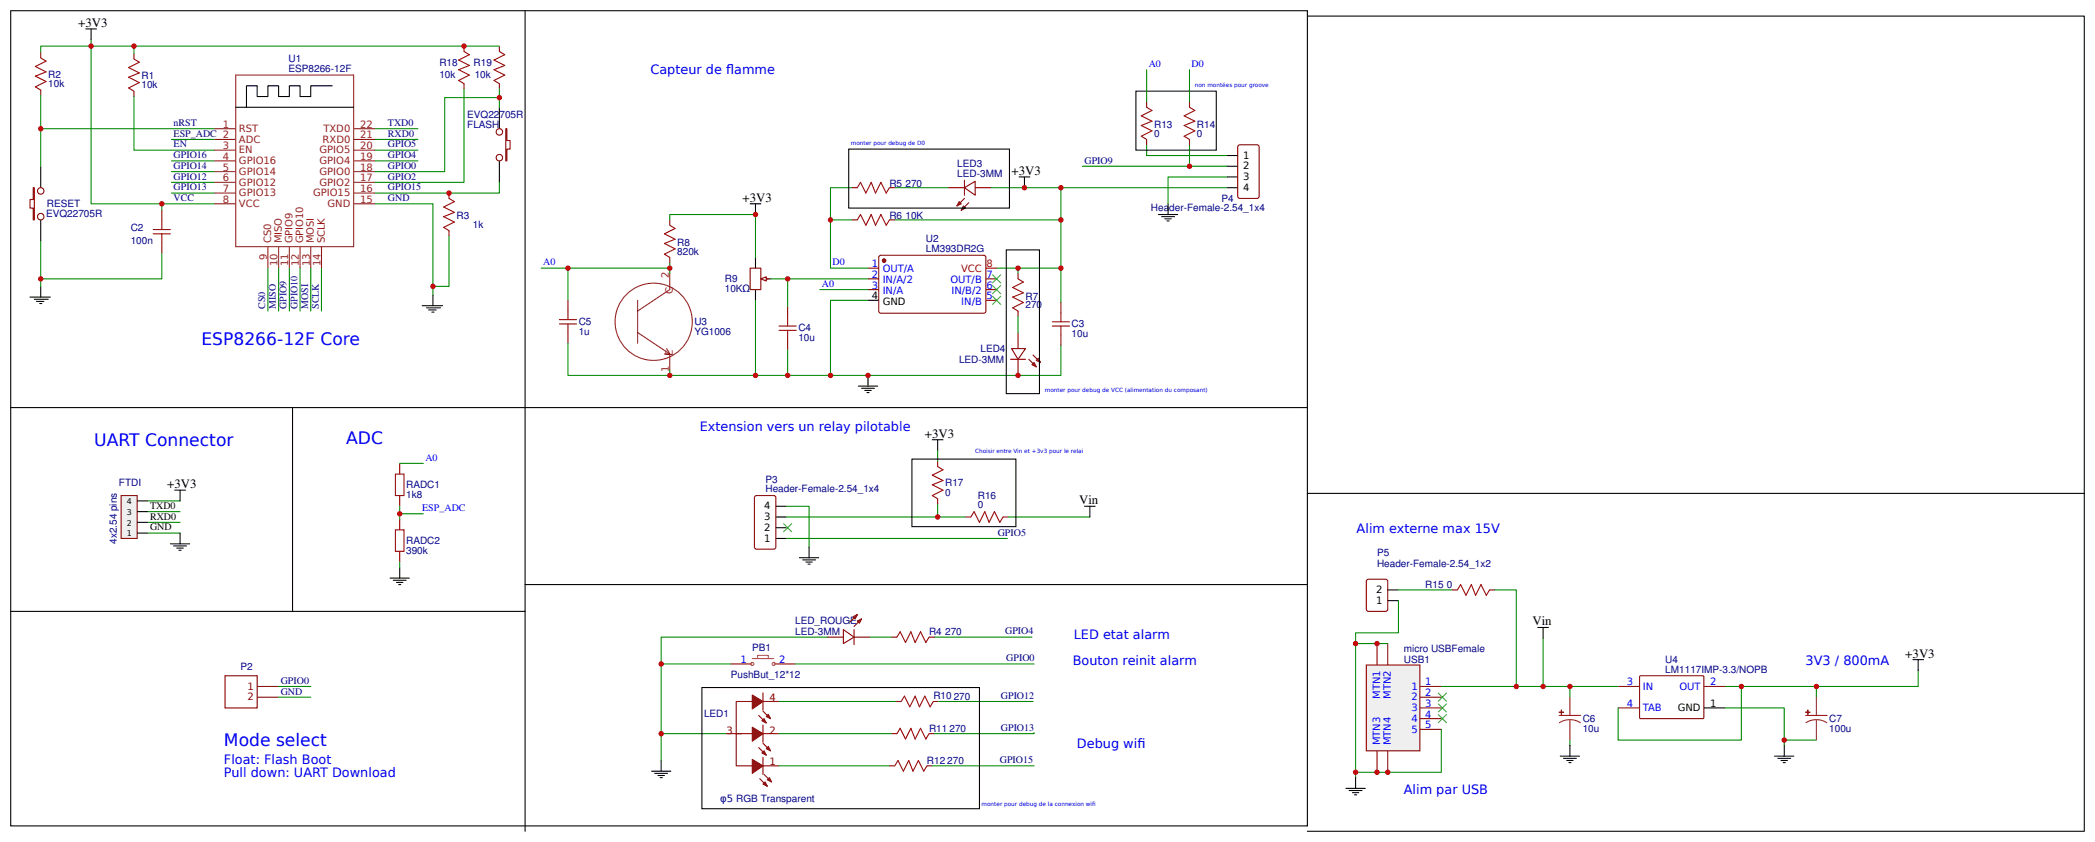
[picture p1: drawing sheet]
<svg xmlns="http://www.w3.org/2000/svg" width="517mm" height="208mm" viewBox="0 0 517 208" stroke-linecap="round" stroke-linejoin="round" font-family="sans-serif">
<g fill="none" stroke="#080" stroke-width=".26">
<path d="M10.1 13v-1.6h23v1.8M22.5 11.4v38.9h30.4M10.1 31.7h42.8M33.1 23.8v13.2h19.8M42.3 34.4h10.6M42.3 39.7h10.6M92.6 31.7h10.6M92.6 34.4h10.6M92.6 39.7h10.6M92.6 37h10.6M123.3 24.1h-13.5v18.2h-17.2M42.3 42.3h10.6"/>
<path d="M42.3 45h10.6M42.3 47.6h10.6M92.6 50.3h14.3v22.5M123.3 45v2.6h-30.7M210.3 54.2h-5.2v11.9h9.2M210.3 46.3h-5.2v7.9M220.9 46.3h13.3M244.7 46.3h17.2v7.9h-41M261.9 54.2v11.9h-15.8M66.1 66.1v10.6M68.8 66.1v10.6M71.4 66.1v10.6"/>
<path d="M74.1 66.1v10.6M76.7 66.1v10.6M79.4 66.1v10.6M214.3 74.1h-9.2v18.5h56.8v-7.4M251.4 66.1v1.4M251.4 78.1v3.9M261.9 66.1v8.5M68.8 169.3h7.9M68.8 172h7.9"/>
</g>
<g fill="none" stroke="#000" stroke-width=".26">
<path d="M2.6 2.6h320.2v201.1h-320.2zM129.6 2.6v202.5M58.2 26.5h29.1M82 21.2h-5.3v2.6h-2.6v-2.6h-2.7v2.6h-2.6v-2.6h-2.7v2.6h-2.6v-2.6h-2.6v5.3M7.4 73.3h5M8.5 73.8h3.4M9 74.3h1.8M9.8 74.9h.5M10.1 70.6v2.7M104.2 75.4h5.1M105.3 75.9h3.4M105.8 76.5h1.9"/>
<path d="M106.6 77h.6M106.9 72.8v2.6M186.5 63.5v2.6M186.5 71.4v2.7M187.9 68.8h2.6M214.3 74.1h2.7M2.6 100.5h127M2.6 150.8h127"/>
</g>
<g fill="none" stroke="#8d2323" stroke-width=".26">
<path d="M58.2 18.5h29.1v42.4h-29.1zM52.9 39.7h5.3M52.9 31.7h5.3M52.9 34.4h5.3M52.9 37h5.3M87.3 39.7h5.3M87.3 31.7h5.3M87.3 34.4h5.3M87.3 37h5.3M52.9 42.3h5.3M52.9 50.3h5.3M52.9 45h5.3"/>
<path d="M52.9 47.6h5.3M87.3 42.3h5.3M87.3 50.3h5.3M87.3 45h5.3M87.3 47.6h5.3M66.1 60.9v5.2M68.8 60.9v5.2M71.4 60.9v5.2M74.1 60.9v5.2M76.7 60.9v5.2M79.4 60.9v5.2"/>
</g>
<path d="M55.6 166.7h7.9v7.9h-7.9zM63.5 169.3h5.3M63.5 172h5.3" fill="none" stroke="#800000" stroke-width=".26"/>
<circle cx="218.3" cy="64.3" r=".4" fill="#800" stroke="#800" stroke-width=".26"/>
<g fill="none" stroke="#800" stroke-width=".26">
<path d="M234.2 46.3h3.9M236.8 49.7l.5 .6-1 .5zM237.9 50.8l.5 .5-1.1 .6zM238.1 46.3l2.7-1.6v3.5zM238.1 48.9l-1.8 1.9M238.1 44.4v3.8M239.2 50l-1.9 1.9M240.8 46.3h3.9M185.2 66.1h2.7v5.3h-2.7zM188.4 68.8h1.3M214.3 66.1h2.7M214.3 68.8h2.7"/>
<path d="M214.3 71.4h2.7M217 63.2l.5-.2h25.7l.2 .5-.1 13.5-.4 .3-25.7-.1-.2-.5zM243.4 68.8h2.7M243.4 71.4h2.7M243.4 74.1h2.7M249.5 88.6h3.7M249.8 86h3.4l-1.8 2.6zM251.4 82v4M251.4 88.6v4M254 88.6l1.9 1.9M254.8 90l.5-.6 .6 1.1zM255.1 87.6l1.8 1.8"/>
<path d="M255.9 88.9l.5-.5 .5 1z"/>
</g>
<path d="M243.4 66.1h2.7" fill="none" stroke="#f00" stroke-width=".26"/>
<path d="M187.9 68.8l1.3-.5v1z" fill="#efefef" stroke="#800" stroke-width=".26"/>
<g fill="none" stroke="#080" stroke-width=".26">
<path d="M283.1 17.2v7.9M293.7 17.2v7.9M283.1 35.7v2.7h19.8M293.7 35.7v5.3h9.2M165.4 54.2v-1.3h21.1v10.6M261.9 46.3h41M267.2 41h26.5M302.9 43.7h-14.5v6.6M133.6 66.1h6.6M165.4 66.1h-25.2v8M165.4 64.8v2.7M186.5 74.1v18.5h8"/>
<path d="M190.5 68.8h4v6.9M194.5 68.8h19.8M202.4 71.4h11.9M140.2 84.7v7.9h25.2M165.4 91.3v1.3h21.1M194.5 86.3v6.3h10.6M194.2 124.9h5.6v10M194.2 132.8h54.5M194.2 127.5h44.2M204.3 157.2h-41.1v6.6M214.8 157.2h5.3M230.7 157.2h24.1"/>
<path d="M180.4 163.8h-17.2v23.8M192.4 173h28.8M196.3 163.8h59M231.8 173h23.3M163.2 181h15.9M192.4 181h27.7M192.4 188.9h27.2M230.2 188.9h25.1M255.3 180.7v.3h-24.6"/>
</g>
<g fill="none" stroke="#000" stroke-width=".26">
<path d="M280.5 22.5h19.8v14.5h-19.8zM302.9 38.4h2.7M185.2 50.3h2.7M186.5 50.3v2.6M251.6 43.7h2.7M252.9 43.7v2.6M286 52.9h4.8M286.8 53.4h3.2M287.6 54h1.6M288.1 54.5h.6M288.4 50.3v2.6M302.9 41h2.7"/>
<path d="M302.9 43.7h2.7M302.9 46.3h2.7M211.9 95.2h4.8M212.7 95.8h3.2M213.5 96.3h1.6M214 96.8h.6M214.3 92.6v2.6M230.2 108.5h2.6M231.5 108.5v2.6M191.6 132.8h2.6M191.6 130.2h2.6M191.6 127.5h2.6"/>
<path d="M191.6 124.9h2.6M197.4 137.6h4.7M198.2 138.1h3.1M199 138.6h1.6M199.5 139.2h.5M199.8 134.9v2.7M160.9 190.2h4.7M161.7 190.8h3.1M162.5 191.3h1.5M163 191.8h.5M163.2 187.6v2.6"/>
</g>
<g fill="none" stroke="#8d2323" stroke-width=".26">
<path d="M157.4 74.1v10.6M165.4 67.5v3.9l-8 5.3M157.4 82l8 5.3M164 87.3h1.4M164.6 86l.8 1.3M165.4 87.3v4"/>
<circle cx="161.4" cy="79.4" r="9.5"/>
</g>
<g fill="#000" stroke="#3c3" stroke-width=".26">
<path d="M245 67.7l2.1 2.1zM247.1 67.7l-2.1 2.1z"/>
<path d="M245 70.4l2.1 2.1zM245 72.5l2.1-2.1z"/>
<path d="M245 73l2.1 2.1zM247.1 73l-2.1 2.1z"/>
</g>
<g fill="none" stroke="#a00000" stroke-width=".26">
<path d="M283.1 26.5l1.3 .8-2.6 1.3 2.6 1.3-2.6 1.1 2.6 1.3-2.6 1.3 1.3 .8M293.7 26.5l1.3 .8-2.6 1.3 2.6 1.3-2.6 1.1 2.6 1.3-2.6 1.3 1.3 .8M165.4 55.6l1.3 .8-2.7 1.3 2.7 1.3-2.7 1.1 2.7 1.3-2.7 1.3 1.4 .8M211.7 46.3l.8-1.3 1.3 2.6 1.3-2.6 1.1 2.6 1.3-2.6 1.3 2.6 .8-1.3M211.7 54.2l.8-1.3 1.3 2.7 1.3-2.7 1.1 2.7 1.3-2.7 1.3 2.7 .8-1.4M138.1 79.9h4.2M138.1 78.8h4.2M140.2 76.7v2.1M140.2 79.9v2.1M194.5 78.3v2.1M251.4 68.8l1.3 .8-2.7 1.3 2.7 1.3-2.7 1.1 2.7 1.3-2.7 1.3 1.4 .8M259.8 79.4h4.3"/>
<path d="M261.9 77.3v2.1M192.4 81.5h4.2M192.4 80.4h4.2M194.5 81.5v2.1M259.8 80.4h4.3M261.9 80.4v2.1M221.5 157.2l.7-1.4 1.4 2.7 1.3-2.7 1.1 2.7 1.3-2.7 1.3 2.7 .8-1.3M222.5 173l.8-1.3 1.3 2.7 1.4-2.7 1 2.7 1.3-2.7 1.4 2.7 .8-1.4M220.9 188.9l.8-1.3 1.3 2.6 1.4-2.6 1 2.6 1.3-2.6 1.4 2.6 .8-1.3M221.5 181l.7-1.3 1.4 2.6 1.3-2.6 1.1 2.6 1.3-2.6 1.3 2.6 .8-1.3"/>
</g>
<g fill="none" stroke="#800" stroke-width=".26">
<path d="M283.1 25.1v1.4M283.1 34.4v1.3M293.7 25.1v1.4M293.7 34.4v1.3M305.7 36l.4-.3h4.3l.4 .3 .1 12.4-.3 .5h-4.5l-.4-.2zM165.4 54.2v1.4M210.3 46.3h1.4M210.3 54.2h1.4M219.6 46.3h1.3M219.6 54.2h1.3M140.2 74.1v2.6M165.4 63.5v1.3"/>
<path d="M194.5 75.7v2.6M251.4 67.5v1.3M251.4 76.7v1.4M261.9 74.6v2.7M140.2 82v2.7M194.5 83.6v2.7M261.9 82.5v2.7M186.3 122.5l.5-.3h4.2l.5 .3 .1 12.4-.3 .5-4.5 .1-.5-.3zM204.3 157.2h3.9M208.2 155.3l2.7 1.9-2.7 1.5zM210.6 152.1l1.1-.5-.6 1.1zM210.9 157.2h3.9"/>
<path d="M210.9 155.3v3.7M211.7 153.2l1-.5-.5 1zM211.7 151.6l-1.9 1.9M212.7 152.7l-1.8 1.8M220.1 157.2h1.4M229.4 157.2h1.3M180.4 163.8h5.3M185.7 173h-3.9v15.9h3.9M187.3 176.5l1.9 1.8M188.4 170.9v4.3M188.4 178.9v4.2M188.4 175.4l1.8 1.9"/>
<path d="M188.4 173h4M191 163.8h5.3M221.2 173h1.3M230.5 173h1.3M179.1 181h6.6M187.3 184.4l1.9 1.9M187.6 192.1l1.8 1.8M188.4 181h4M188.4 186.8v4.2M188.4 183.4l1.8 1.8M188.4 188.9h4M188.6 191l1.9 1.9"/>
<path d="M219.6 188.9h1.3M220.1 181h1.4M228.9 188.9h1.3M229.4 181h1.3"/>
</g>
<g fill="none" stroke="#f63" stroke-width=".26">
<path d="M185.7 162.5h5.3M187.1 162.5v-.8h2.6v.8"/>
<circle cx="185.7" cy="163.8" r=".4"/>
<circle cx="191" cy="163.8" r=".4"/>
</g>
<g fill="#800" stroke="#800" stroke-width=".26">
<path d="M190 191.8l.5 1.1-1.1-.5z"/>
<path d="M188.4 193.4l.5-.5 .5 1z"/>
<path d="M185.7 187.3l2.7 1.6-2.7 1.9z"/>
<path d="M189.2 184.7l.5-.6 .5 1.1z"/>
<path d="M188.1 185.7l.5-.5 .6 1.1z"/>
<path d="M185.7 179.4l2.7 1.6-2.7 1.8z"/>
<path d="M189.2 176.7l.5-.5 .5 1.1z"/>
<path d="M188.1 177.8l.5-.5 .6 1z"/>
<path d="M185.7 171.4l2.7 1.6-2.7 1.9z"/>
</g>
<path d="M337.3 164h13.3v21.2h-13.3z" fill="#efefef" stroke="#800" stroke-width=".26"/>
<g fill="none" stroke="#800" stroke-width=".26">
<path d="M10.1 13v1.3M33.1 13.2v1.4M114.6 11.4v1.3M123.3 11.4v1.3M10.1 22.2v1.3M33.1 22.5v1.3M114.6 20.6v1.4M123.3 20.6v1.4M124.9 31.7h.2v3h.8v2.1h-.8v2.9h-.2zM8.2 46.3h.3v7.9h-.3v-2.9h-.8v-2.1h.8zM40 51.9v2.6M40 59.8v2.6"/>
<path d="M110.9 47.6v1.3M110.9 56.9v1.3M98.7 114.3v2.6M231.5 113.8v1.3M98.7 122.2v2.7M98.7 128.1v2.6M98.7 136v2.6M231.5 123v1.4M238.4 127.5h1.3M247.6 127.5h1.4M337.4 143.1l.5-.2h4.2l.5 .2v7.2l-.2 .4-4.5 .1-.5-.2zM340 158.7v5.3"/>
<path d="M342.6 158.7v5.3M358.5 145.5h1.3M367.8 145.5h1.3M350.6 169.3h5.3M350.6 172h5.3M350.6 174.6h5.3M350.6 177.3h5.3M350.6 179.9h5.3M399.5 169.3h5.3M399.5 174.6h5.3M404.8 166.8l.3-.1h15.5l.1 .3v10.1l-.3 .2-15.5-.1-.1-.2zM420.7 169.3h5.3"/>
<path d="M340 185.2v5.3M342.6 185.2v5.3"/>
<circle cx="123.3" cy="38.9" r=".8"/>
<circle cx="123.3" cy="32.5" r=".8"/>
<circle cx="10.1" cy="47.1" r=".8"/>
<circle cx="10.1" cy="53.5" r=".8"/>
</g>
<g fill="none" stroke="#000" stroke-width=".26">
<path d="M21.2 7.1h2.6M22.5 7.1v2.7M322.8 4h191.8v201.1h-191.8M123.3 26.5v5.2M123.3 39.7v5.3M209.5 36.8h39.7v14.5h-39.7zM10.1 41v5.3M10.1 54.2v5.3M248.4 61.6h8.2v35.5h-8.2zM129.6 100.5h193.2M225.2 113.2h25.6v16.7h-25.6zM98.7 140v2.6"/>
<path d="M267.8 124.9h2.6M269.1 124.9v2.6M322.8 121.7h191.8M96.3 142.6h4.8M97.1 143.1h3.2M97.9 143.7h1.6M98.4 144.2h.6M129.6 144.2h193.2M342.6 148.2h2.7M342.6 145.5h2.7M379.7 154.8h2.6M381 154.8v2.6"/>
<path d="M173.3 169.6h68.5v29.9h-68.5zM420.7 174.6h5.3M472.3 162.7h2.6M473.6 162.7v2.7M332.3 194.5h4.8M333.1 195h3.2M333.9 195.5h1.6M334.4 196.1h.6M334.7 191.8v2.7M385.2 186.5h4.8M386 187.1h3.2M386.8 187.6h1.6"/>
<path d="M387.3 188.1h.6M387.6 183.9v2.6M438.1 186.5h4.8M438.9 187.1h3.2M439.7 187.6h1.6M440.3 188.1h.5M440.5 183.9v2.6"/>
</g>
<g fill="none" stroke="#080" stroke-width=".26">
<path d="M22.5 9.8v1.6M33.1 11.4h90.2M10.1 23.5v17.5M114.6 22v23h-22M123.3 22v4.5M10.1 59.5v11.1M40 50.3v1.6M110.9 58.2v12.4h-4M40 62.4v6.4h-29.9M98.7 114.3h5.8M231.5 111.1v2.7M36.5 126.2h7.9"/>
<path d="M36.5 128.9h7.9M36.5 131.5h7.9M98.7 124.9v3.2M98.7 138.6v1.4M98.7 126.7h5.8M231.5 124.4v3.1M249 127.5h20.1M342.6 158.7h-7.9v31.8h21.2v-10.6M345.3 148.2v7.9h-10.6v2.6M345.3 145.5h13.2M369.1 145.5h5.3v23.8M381 157.4v11.9h-25.1"/>
<path d="M381 169.3h18.5M387.6 169.3v2.7M426 169.3h3.9v13.3h-30.4v-8M426 174.6h14.5v9.3M448.5 169.3v2.7M473.6 165.4v3.9h-43.7M334.7 190.5v1.3M387.6 182.6v1.3M440.5 182.6h8"/>
</g>
<g fill="none" stroke="#a00000" stroke-width=".26">
<path d="M10.1 14.3l1.3 .8-2.7 1.3 2.7 1.3-2.7 1.1 2.7 1.3-2.7 1.3 1.4 .8M33.1 14.6l1.3 .7-2.7 1.4 2.7 1.3-2.7 1 2.7 1.4-2.7 1.3 1.4 .8M114.6 12.7l1.3 .8-2.7 1.3 2.7 1.3-2.7 1.1 2.7 1.3-2.7 1.3 1.4 .8M123.3 12.7l1.3 .8-2.6 1.3 2.6 1.3-2.6 1.1 2.6 1.3-2.6 1.3 1.3 .8M37.8 56.6h4.3M37.8 57.7h4.3M40 54.5v2.1M40 57.7v2.1M110.9 48.9l1.3 .8-2.7 1.4 2.7 1.3-2.7 1 2.7 1.4-2.7 1.3 1.4 .8M97.6 116.9h2.1v5.3h-2.1zM231.5 115.1l1.3 .8-2.6 1.3 2.6 1.3-2.6 1.1 2.6 1.3-2.6 1.3 1.3 .8M97.6 130.7h2.1v5.3h-2.1z"/>
<path d="M239.7 127.5l.8-1.3 1.3 2.7 1.4-2.7 1 2.7 1.3-2.7 1.4 2.7 .7-1.4M359.8 145.5l.8-1.3 1.3 2.6 1.4-2.6 1 2.6 1.4-2.6 1.3 2.6 .8-1.3"/>
</g>
<g fill="#000" stroke="#3c3" stroke-width=".26">
<path d="M193.4 129.1l2.1 2.1zM195.5 129.1l-2.1 2.1z"/>
<path d="M355.1 170.9l2.1 2.1zM357.2 170.9l-2.1 2.1z"/>
<path d="M355.1 173.6l2.1 2.1zM357.2 173.6l-2.1 2.1z"/>
<path d="M355.1 176.2l2.1 2.1zM357.2 176.2l-2.1 2.1z"/>
</g>
<path d="M385 176.5h5.3M387.6 177.5l1.4 .2 1.3 .6M387.6 177.5l-1.4 .2-1.2 .6M387.6 172v4.5M387.6 177.5v5.1M445.8 176.5h5.3M448.5 177.5l1.4 .2 1.2 .6M448.5 177.5l-1.4 .2-1.3 .6M448.5 172v4.5M448.5 177.5v5.1" fill="none" stroke="#8d2323" stroke-width=".26"/>
<g fill="#8d2323" stroke="#8d2323" stroke-width=".26">
<path d="M445.8 175.7h1.1z"/>
<path d="M446.4 175.2v1z"/>
<path d="M385 175.7h1z"/>
<path d="M385.5 175.2v1z"/>
</g>
<path d="M29.9 122.2h4v10.6h-4z" fill="#efefef" stroke="#800" stroke-width=".26"/>
<path d="M72.2 100.5v50.3M33.9 131.5h2.6M33.9 128.9h2.6M33.9 126.2h2.6M33.9 123.6h2.6M42.1 134.1h4.7M42.9 134.7h3.1M43.1 120.9h2.7M43.7 135.2h1.5M44.2 135.7h.5M44.4 120.9v2.7M44.4 131.5v2.6" fill="none" stroke="#000" stroke-width=".26"/>
<path d="M36.5 123.6h7.9" fill="none" stroke="#080" stroke-width=".26"/>
<g fill="#c00">
<circle cx="98.7" cy="126.7" r=".66"/>
<circle cx="33.1" cy="11.4" r=".66"/>
<circle cx="114.6" cy="11.4" r=".66"/>
<circle cx="123.3" cy="24.1" r=".66"/>
<circle cx="106.9" cy="70.6" r=".66"/>
<circle cx="22.5" cy="11.4" r=".66"/>
<circle cx="10.1" cy="31.8" r=".66"/>
<circle cx="40" cy="50.3" r=".66"/>
<circle cx="334.7" cy="158.8" r=".66"/>
<circle cx="448.5" cy="169.3" r=".66"/>
<circle cx="342.6" cy="190.5" r=".66"/>
<circle cx="334.7" cy="190.5" r=".66"/>
<circle cx="261.9" cy="54.2" r=".66"/>
<circle cx="140.2" cy="66.1" r=".66"/>
<circle cx="165.4" cy="92.6" r=".66"/>
<circle cx="165.4" cy="66.1" r=".66"/>
<circle cx="251.4" cy="92.6" r=".66"/>
<circle cx="186.5" cy="52.9" r=".66"/>
<circle cx="194.5" cy="92.6" r=".66"/>
<circle cx="194.5" cy="68.8" r=".66"/>
<circle cx="205.1" cy="54.2" r=".66"/>
<circle cx="251.4" cy="66.1" r=".66"/>
<circle cx="261.9" cy="66.1" r=".66"/>
<circle cx="205.1" cy="92.6" r=".66"/>
<circle cx="186.5" cy="92.6" r=".66"/>
<circle cx="214.3" cy="92.6" r=".66"/>
<circle cx="163.2" cy="163.8" r=".66"/>
<circle cx="163.2" cy="181" r=".66"/>
<circle cx="293.7" cy="41" r=".66"/>
<circle cx="261.9" cy="46.3" r=".66"/>
<circle cx="252.9" cy="46.3" r=".66"/>
<circle cx="340" cy="190.5" r=".66"/>
<circle cx="340" cy="158.8" r=".66"/>
<circle cx="381" cy="169.3" r=".66"/>
<circle cx="429.9" cy="169.3" r=".66"/>
<circle cx="387.6" cy="169.3" r=".66"/>
<circle cx="440.5" cy="182.6" r=".66"/>
<circle cx="374.4" cy="169.3" r=".66"/>
<circle cx="231.5" cy="127.5" r=".66"/>
<circle cx="10.1" cy="68.8" r=".66"/>
<circle cx="110.9" cy="47.6" r=".66"/>
</g>
<g font-size="4.2" fill="#00f">
<text x="49.7" y="85">ESP8266-12F Core</text>
<text x="23.3" y="109.9">UART Connector</text>
<text x="85.5" y="109.5">ADC</text>
<text x="55.3" y="184">Mode select</text>
</g>
<g font-size="3.2">
<text x="19.3" y="6.6">+3V3</text>
<text x="249.8" y="43.1">+3V3</text>
<text x="183.4" y="49.7">+3V3</text>
<text x="228.3" y="108">+3V3</text>
<text x="41.3" y="120.4">+3V3</text>
<text x="266.4" y="124.4">Vin</text>
<text x="378.4" y="154.3">Vin</text>
<text x="470.4" y="162.2">+3V3</text>
</g>
<g font-size="3.2" fill="#00f">
<text x="160.6" y="18.3">Capteur de famme</text>
<text x="179.3" y="18.3">l</text>
<text x="172.8" y="106.4">Extension vers un relay pilotable</text>
<text x="335" y="131.5">Alim externe max 15V</text>
<text x="265.1" y="157.7">LED etat alarm</text>
<text x="264.8" y="164">Bouton reinit alarm</text>
<text x="445.8" y="164">3V3 / 800mA</text>
<text x="265.9" y="184.4">Debug wif</text>
<text x="280.8" y="184.4">i</text>
<text x="55.3" y="188.4">Float: Flash Boot</text>
<text x="55.3" y="191.6">Pull down: UART Download</text>
<text x="346.6" y="195.8">Alim par USB</text>
</g>
<g font-size="2.5" fill="#000080">
<text x="71.2" y="17.7">ESP8266-12F</text>
<text x="71.2" y="15.3">U1</text>
<text x="108.5" y="16.3">R18</text>
<text x="116.9" y="16.3">R19</text>
<text x="11.9" y="21.5">10k</text>
<text x="11.9" y="19.1">R2</text>
<text x="34.9" y="21.8">10k</text>
<text x="34.9" y="19.4">R1</text>
<text x="108.5" y="19.2">10k</text>
<text x="117.2" y="19.2">10k</text>
<text x="115.4" y="29.1">EVQ22705R</text>
<text x="42.9" y="31.1">nRST</text>
<text x="95.8" y="31.1">TXD0</text>
<text x="95.8" y="33.7">RXD0</text>
<text x="115.4" y="31.5">FLASH</text>
<text x="285" y="33.7">0</text>
<text x="285" y="31.5">R13</text>
<text x="295.5" y="33.7">0</text>
<text x="295.5" y="31.5">R14</text>
<text x="42.9" y="36.4">EN</text>
<text x="42.9" y="39">GPIO16</text>
<text x="42.9" y="41.7">GPIO14</text>
<text x="95.8" y="36.4">GPIO5</text>
<text x="95.8" y="39">GPIO4</text>
<text x="95.8" y="41.7">GPIO0</text>
<text x="236.4" y="41.3">LED3</text>
<text x="267.8" y="40.3">GPIO9</text>
<text x="42.9" y="44.3">GPIO12</text>
<text x="42.9" y="47">GPIO13</text>
<text x="95.8" y="44.3">GPIO2</text>
<text x="95.8" y="47">GPIO15</text>
<text x="219.6" y="46.2">R5</text>
<text x="223.6" y="46.2">270</text>
<text x="236.4" y="43.7">LED-3MM</text>
<text x="11.4" y="53.5">EVQ22705R</text>
<text x="11.6" y="51.1">RESET</text>
<text x="42.9" y="49.6">VCC</text>
<text x="95.8" y="49.6">GND</text>
<text x="284.2" y="52">Header-Female-2.54_1x4</text>
<text x="301.6" y="49.7">P4</text>
<text x="32.3" y="57">C2</text>
<text x="112.7" y="54">R3</text>
<text x="116.8" y="56.2">1k</text>
<text x="219.6" y="54.1">R6</text>
<text x="223.6" y="54.1">10K</text>
<text x="228.6" y="59.8">U2</text>
<text x="32.3" y="60.2">100n</text>
<text x="167.2" y="62.8">820k</text>
<text x="167.2" y="60.7">R8</text>
<text x="228.6" y="62.2">LM393DR2G</text>
<text x="179" y="72">10KΩ</text>
<text x="179" y="69.6">R9</text>
<text x="65.5" y="76.2" transform="rotate(-90 65.5 76.2)">CS0</text>
<text x="68.1" y="76.2" transform="rotate(-90 68.1 76.2)">MISO</text>
<text x="70.8" y="76.2" transform="rotate(-90 70.8 76.2)">GPIO9</text>
<text x="73.4" y="76.2" transform="rotate(-90 73.4 76.2)">GPIO10</text>
<text x="76.1" y="76.2" transform="rotate(-90 76.1 76.2)">MOSI</text>
<text x="78.7" y="76.2" transform="rotate(-90 78.7 76.2)">SCLK</text>
<text x="253.2" y="76">270</text>
<text x="253.2" y="73.9">R7</text>
<text x="142.9" y="82.5">1u</text>
<text x="142.9" y="80.2">C5</text>
<text x="171.4" y="82.5">YG1006</text>
<text x="171.4" y="80.2">U3</text>
<text x="197.1" y="81.8">C4</text>
<text x="264.6" y="83.1">10u</text>
<text x="264.6" y="80.7">C3</text>
<text x="197.1" y="84.1">10u</text>
<text x="236.8" y="89.6">LED-3MM</text>
<text x="242.1" y="86.9">LED4</text>
<text x="29.4" y="120">FTDI</text>
<text x="189" y="119.1">P3</text>
<text x="233.4" y="119.9">R17</text>
<text x="100.3" y="122.8">1k8</text>
<text x="100.3" y="120.5">RADC1</text>
<text x="189" y="121.4">Header-Female-2.54_1x4</text>
<text x="233.4" y="122.3">0</text>
<text x="241.4" y="123">R16</text>
<text x="241.4" y="125.4">0</text>
<text x="28.8" y="134.2" transform="rotate(-90 28.8 134.2)">4x2.54 pins</text>
<text x="100.3" y="136.6">390k</text>
<text x="100.3" y="134.2">RADC2</text>
<text x="246.3" y="132.2">GPIO5</text>
<text x="340" y="137.2">P5</text>
<text x="340" y="139.8">Header-Female-2.54_1x2</text>
<text x="351.9" y="145.1">R15</text>
<text x="357.2" y="145.1">0</text>
<text x="196.3" y="154">LED_ROUGE</text>
<text x="185.7" y="160.6">PB1</text>
<text x="196.3" y="156.6">LED-3MM</text>
<text x="229.4" y="156.6">R4</text>
<text x="233.4" y="156.6">270</text>
<text x="248.2" y="156.5">GPIO4</text>
<text x="346.6" y="160.9">micro USBFemale</text>
<text x="59.4" y="165.3">P2</text>
<text x="180.4" y="167.2">PushBut_12*12</text>
<text x="248.4" y="163.1">GPIO0</text>
<text x="346.6" y="163.5">USB1</text>
<text x="411.2" y="165.9">LM1117IMP-3.3/NOPB</text>
<text x="411.2" y="163.5">U4</text>
<text x="69.3" y="171.3">GND</text>
<text x="69.3" y="168.7">GPIO0</text>
<text x="230.5" y="172.5">R10</text>
<text x="235.5" y="172.6">270</text>
<text x="247.1" y="172.4">GPIO12</text>
<text x="173.8" y="176.7">LED1</text>
<text x="390.8" y="178.2">C6</text>
<text x="451.6" y="178.1">C7</text>
<text x="229.4" y="180.4">R11</text>
<text x="234.4" y="180.6">270</text>
<text x="247.1" y="180.3">GPIO13</text>
<text x="390.8" y="180.5">10u</text>
<text x="451.6" y="180.5">100u</text>
<text x="228.9" y="188.4">R12</text>
<text x="233.9" y="188.5">270</text>
<text x="246.9" y="188.3">GPIO15</text>
<text x="177.8" y="197.9">φ5 RGB Transparent</text>
</g>
<g font-size="2.5" fill="#00f">
<text x="283.6" y="16.5">A0</text>
<text x="294.2" y="16.5">D0</text>
<text x="134.1" y="65.5">A0</text>
<text x="205.6" y="65.5">D0</text>
<text x="215.3" y="65.9">1</text>
<text x="202.9" y="70.8">A0</text>
<text x="215.3" y="68.5">2</text>
<text x="215.3" y="71.2">3</text>
<text x="217.9" y="67.2">OUT/A</text>
<text x="217.9" y="69.8">IN/A/2</text>
<text x="234.6" y="69.8">OUT/B</text>
<text x="243.5" y="71.2">6</text>
<text x="243.5" y="68.5">7</text>
<text x="217.9" y="72.5">IN/A</text>
<text x="234.9" y="72.5">IN/B/2</text>
<text x="237.3" y="75.1">IN/B</text>
<text x="243.5" y="73.8">5</text>
<text x="105" y="113.6">A0</text>
<text x="104.2" y="126.1">ESP_ADC</text>
<text x="182.8" y="163.5">1</text>
<text x="192.4" y="163.5">2</text>
<text x="340.8" y="172.4" transform="rotate(-90 340.8 172.4)">MTN1</text>
<text x="343.4" y="172.4" transform="rotate(-90 343.4 172.4)">MTN2</text>
<text x="348.5" y="170.1">1</text>
<text x="348.5" y="172.8">2</text>
<text x="351.9" y="169.1">1</text>
<text x="351.9" y="171.7">2</text>
<text x="401.7" y="169.1">3</text>
<text x="405.6" y="170.1">IN</text>
<text x="414.6" y="170.1">OUT</text>
<text x="422.3" y="169.1">2</text>
<text x="348.5" y="175.4">3</text>
<text x="348.5" y="178.1">4</text>
<text x="351.9" y="174.4">3</text>
<text x="351.9" y="177">4</text>
<text x="351.9" y="179.7">5</text>
<text x="401.7" y="174.4">4</text>
<text x="405.6" y="175.4">TAB</text>
<text x="340.8" y="183.9" transform="rotate(-90 340.8 183.9)">MTN3</text>
<text x="343.4" y="183.9" transform="rotate(-90 343.4 183.9)">MTN4</text>
<text x="348.5" y="180.7">5</text>
</g>
<text font-size="2.5" fill="#006" x="42.9" y="33.7">ESP_ADC 2</text>
<g font-size="2.5" fill="#8d2323">
<text x="55" y="31.5">1</text>
<text x="59" y="32.5">RST</text>
<text x="59" y="35.2">ADC</text>
<text x="79.6" y="35.2">RXD0</text>
<text x="79.8" y="32.5">TXD0</text>
<text x="88.9" y="31.5">22</text>
<text x="88.9" y="34.1">21</text>
<text x="55" y="39.4">4</text>
<text x="55" y="36.8">3</text>
<text x="59" y="40.5">GPIO16</text>
<text x="59" y="37.8">EN</text>
<text x="78.9" y="40.5">GPIO4</text>
<text x="78.9" y="37.8">GPIO5</text>
<text x="88.9" y="39.4">19</text>
<text x="88.9" y="36.8">20</text>
<text x="55" y="42.1">5</text>
<text x="55" y="44.7">6</text>
<text x="55" y="47.4">7</text>
<text x="59" y="43.1">GPIO14</text>
<text x="59" y="45.8">GPIO12</text>
<text x="78.9" y="45.8">GPIO2</text>
<text x="78.9" y="43.1">GPIO0</text>
<text x="88.9" y="44.7">17</text>
<text x="88.9" y="47.4">16</text>
<text x="88.9" y="42.1">18</text>
<text x="55" y="50">8</text>
<text x="59" y="48.4">GPIO13</text>
<text x="59" y="51.1">VCC</text>
<text x="77.3" y="48.4">GPIO15</text>
<text x="80.9" y="51.1">GND</text>
<text x="88.9" y="50">15</text>
<text x="65.9" y="64" transform="rotate(-90 65.9 64)">9</text>
<text x="66.9" y="60.1" transform="rotate(-90 66.9 60.1)">CS0</text>
<text x="68.5" y="65.6" transform="rotate(-90 68.5 65.6)">10</text>
<text x="69.6" y="60.1" transform="rotate(-90 69.6 60.1)">MISO</text>
<text x="71.2" y="65.6" transform="rotate(-90 71.2 65.6)">11</text>
<text x="72.2" y="60.1" transform="rotate(-90 72.2 60.1)">GPIO9</text>
<text x="73.8" y="65.6" transform="rotate(-90 73.8 65.6)">12</text>
<text x="74.9" y="60.1" transform="rotate(-90 74.9 60.1)">GPIO10</text>
<text x="76.5" y="65.6" transform="rotate(-90 76.5 65.6)">13</text>
<text x="77.5" y="60.1" transform="rotate(-90 77.5 60.1)">MOSI</text>
<text x="79.1" y="65.6" transform="rotate(-90 79.1 65.6)">14</text>
<text x="80.2" y="60.1" transform="rotate(-90 80.2 60.1)">SCLK</text>
<text x="165.1" y="68.5" transform="rotate(-90 165.1 68.5)">2</text>
<text x="166.2" y="72.6" transform="rotate(-90 166.2 72.6)">C</text>
<text x="166.2" y="87.8" transform="rotate(-90 166.2 87.8)">E</text>
<text x="165.1" y="91.8" transform="rotate(-90 165.1 91.8)">1</text>
</g>
<g font-size="2.5">
<text x="306.9" y="39.2">1</text>
<text x="306.9" y="41.8">2</text>
<text x="306.9" y="44.5">3</text>
<text x="306.9" y="47.1">4</text>
<text x="215.3" y="73.8">4</text>
<text x="217.9" y="75.1">GND</text>
<text x="37" y="125.5">TXD0</text>
<text x="188.7" y="125.7">4</text>
<text x="37" y="128.2">RXD0</text>
<text x="37" y="130.8">GND</text>
<text x="188.7" y="131">2</text>
<text x="188.7" y="128.3">3</text>
<text x="188.7" y="133.6">1</text>
<text x="339.7" y="149">1</text>
<text x="339.7" y="146.3">2</text>
<text x="414.2" y="175.4">GND</text>
<text x="422.3" y="174.4">1</text>
</g>
<g font-size="2.5" fill="#f00">
<text x="243.5" y="65.9">8</text>
<text x="237.3" y="67.2">VCC</text>
</g>
<g font-size="2.5" fill="#800000">
<text x="61.1" y="170.1">1</text>
<text x="61.1" y="172.8">2</text>
</g>
<g font-size="2.5" fill="#800">
<text x="190" y="173">4</text>
<text x="179.4" y="181">3</text>
<text x="190" y="181">2</text>
<text x="190" y="188.6">1</text>
</g>
<g font-size="1.9">
<text x="31.3" y="124.4">4</text>
<text x="31.3" y="129.6">2</text>
<text x="31.3" y="127">3</text>
<text x="31.3" y="132.3">1</text>
</g>
<g font-size="1.4" fill="#00f">
<text x="295" y="21.4">non montées pour groove</text>
<text x="210.1" y="35.7">monter pour debug de D0</text>
<text x="258" y="96.6">monter pour debug de VCC (alimentation du composant)</text>
<text x="240.8" y="111.7">Choisir entre Vin et +3v3 pour le relai</text>
<text x="242.4" y="198.7">monter pour debug de la connexion wif</text>
<text x="269.7" y="198.7">i</text>
</g>
</svg>
